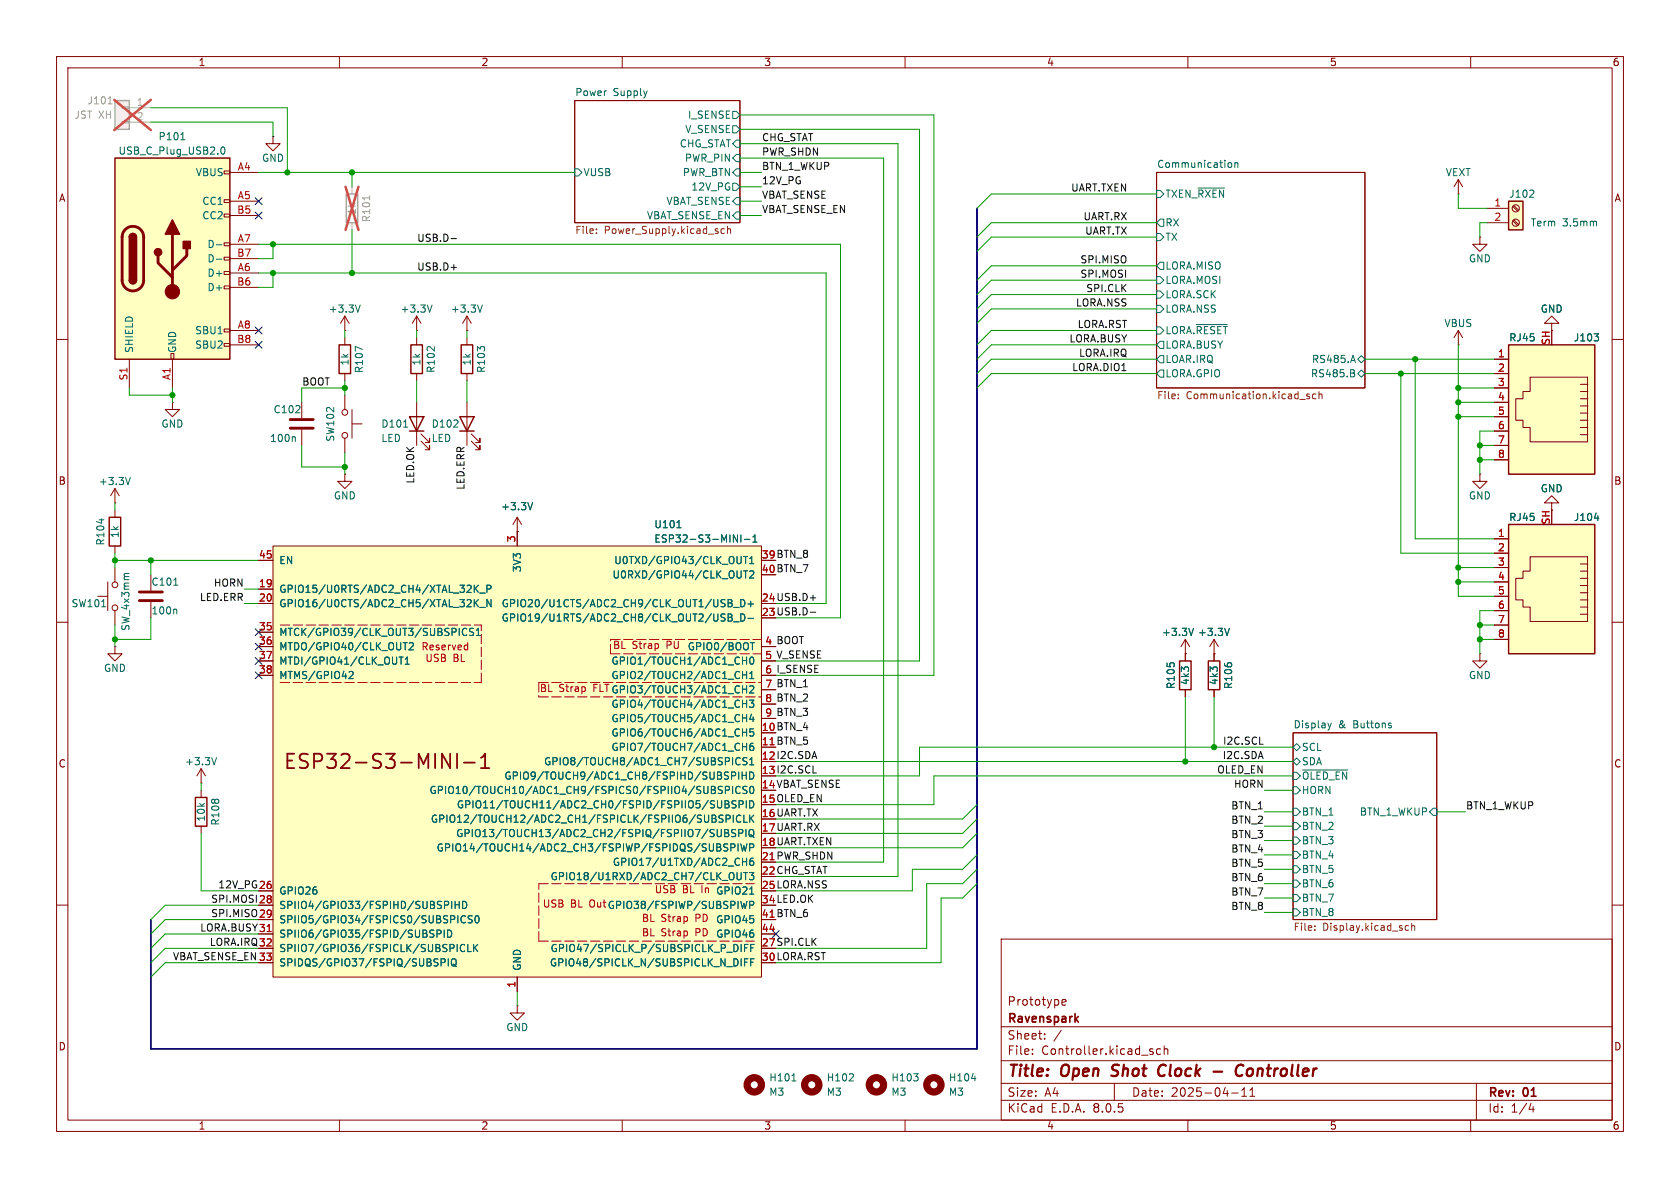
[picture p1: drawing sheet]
<svg xmlns="http://www.w3.org/2000/svg" width="297mm" height="210mm" viewBox="0 0 297 210" stroke-linecap="round" stroke-linejoin="round" font-family="sans-serif">
<g fill="none" stroke="#840000" stroke-width=".18">
<path d="M10 10h277v190h-277zM12 12h273v186h-273zM60 10v2M101.6 17.8h29.2v21.6h-29.2zM110 10v2M160 10v2M210 10v2M260 10v2M204.5 30.5h36.8v38.1h-36.8zM10 60h2M73.7 58.4h.1M73.7 55.9v2.5"/>
<path d="M73.7 59.7v1.3M73.7 55.9l-.8 1.3M73.7 55.9l.7 1.3M285 60h2M30.5 71.1v1.3h-1.3l1.3 1.3 1.2-1.3h-1.2M30.5 71.1h.1M73.7 66v1.3M73.7 71.1v7.6M74.4 78l1.5 1.5v-.8v.8h-.7M74.4 76.7l1.5 1.5v-.7v.7h-.7M261.6 83.8v1.3h1.3l-1.3 1.3-1.3-1.3h1.3M261.6 83.8h.1"/>
<path d="M10 110h2M261.6 115.6v1.2h1.3l-1.3 1.3-1.3-1.3h1.3M261.6 115.6h.1M285 110h2M228.6 129.5h25.4v33.1h-25.4zM10 160h2M285 160h2M177 166h108v32h-108zM187.7 177.2l.8-.1-.1-.3-.4-.1-.3 .2 .1 .7h.6M60 198v2M110 198v2M160 198v2"/>
<path d="M177 194.5h108M177 191.5h108M177 187.5h108M177 181.5h108M182.5 186.3v.1M182.5 185.5v.1M184.7 183.6v.1M184.7 182.8v.1M187.6 182.1l-1.3 2M197 191.5v3M203.5 185.9l.3 .1 .1 .2-.2 .2h-.3M203.5 185.4l.3 .1"/>
<path d="M205.2 185.5l-.5-.1-.2 .3v.4l.1 .2h.6M205.8 185.5l.2-.1 .4 .1 .1 .9M205.8 184.9v1.5M210 198v2M217.7 193.2h1.2M219.5 193.8h.9M219.5 192.7l.5-.4v1.5M221 193.8h.8M221 192.7l.4-.4v1.5M260 198v2M261 191.5v6.5M270.7 195l-.4 1.1h.9"/>
<path d="M271 195.6v1"/>
</g>
<path d="M196.5 190.1l.2 .1M196.8 188.4l-.2 .4 .1 .2M204.8 189.7a.63 .63 0 0 0 1 .4M205.7 188.2a.88 .88 0 0 0-.9 .9M214.5 189.4h1.6M219.8 188.4a.88 .88 0 0 0-1 0 .88 .88 0 0 0-.3 1 .69 .69 0 0 0 .3 .7 .69 .69 0 0 0 .8-.1M221.2 188.9a.62 .62 0 0 0-.7 .4v.7a.52 .52 0 0 0 .7 .1" fill="none" stroke="#840000" stroke-width=".4"/>
<path d="M190.6 179.7l-.5 .6M190.2 180.1l.4 .6" fill="none" stroke="#840000" stroke-width=".3"/>
<g fill="none" stroke="#006464" stroke-width=".18">
<path d="M129.5 19.7h.7l.6 .6-.6 .7h-.7zM101.6 29.8h.6l.7 .7-.7 .6h-.6zM129.5 22.2h.7l.6 .7-.6 .6h-.7zM129.5 32.4h.7l.6 .6-.6 .7h-.7zM130.2 29.8h.6v1.3h-.6l-.7-.6zM130.2 27.3h.6v1.3h-.6l-.7-.7zM130.2 24.8h.6v1.2h-.6l-.7-.6zM130.2 34.9h.6v1.3h-.6l-.7-.6zM130.2 37.5h.6v1.2h-.6l-.7-.6zM204.5 33.7h.6l.6 .6-.6 .6h-.6zM205.1 38.7h.6v1.3h-.6l-.6-.6zM211.8 33.2h4.7"/>
<path d="M217.2 28.8h.3l.3 .2-.1 .5-.2 .1-.3-.1M218.3 28.9l.2-.1h.3v.8M218.3 28.8v.8M76.4 53.9l-.4 1.3M204.5 41.3h.6l.6 .6-.6 .6h-.6zM204.5 54h.6l.6 .6-.6 .6h-.6zM204.5 48.9h.6l.6 .6-.6 .7h-.6zM204.5 57.8h.6l.6 .6-.6 .7h-.6zM204.5 51.4h.6l.6 .7-.6 .6h-.6zM205.1 46.4h.6v1.2h-.6l-.6-.6zM211.5 57.4h5.5M71.4 75.5h.7"/>
<path d="M205.1 62.9h.6v1.2h-.6l-.6-.6zM205.1 65.4h.6v1.3h-.6l-.6-.7zM205.1 60.3h.6v1.3h-.6l-.6-.6zM239.2 62.8l.4 1.3M239.2 65.3l.2 .3-.2 .4 .3 .2-.1 .3-.1 .1M240 66l.7-.6 .6 .6-.6 .7zM240.7 62.9l.6 .6-.6 .6-.7-.6zM228.6 134.6l.6-.6 .7 .6-.7 .7zM228.6 136.5h.6l.7 .7-.7 .6h-.6zM228.6 139.1h.6l.7 .6-.7 .6h-.6zM229.2 131.4l.7 .7-.7 .6-.6-.6zM230.3 136.1h8"/>
<path d="M234.7 127.8l.4 .9M235.1 128.7l-.2 .3M235.4 127.8l-.3 .9M245.8 128.2l.2 .2-.2 .3M245.8 127.8l.1 .1M228.6 158.1h.6l.7 .7-.7 .6h-.6zM228.6 148h.6l.7 .6-.7 .6h-.6zM228.6 145.4h.6l.7 .7-.7 .6h-.6zM228.6 142.9h.6l.7 .6-.7 .6h-.6zM228.6 153h.6l.7 .7-.7 .6h-.6zM228.6 155.6h.6l.7 .6-.7 .6h-.6zM228.6 150.5h.6l.7 .6-.7 .7h-.6z"/>
<path d="M253.4 142.9h.6v1.2h-.6l-.7-.6zM228.6 160.7h.6l.7 .6-.7 .6h-.6zM140 191.1h.7M150.1 191.1h.8M150.8 189.9v.5M161.5 189.8h.8l-.4 .5M162.2 190.4v.6"/>
</g>
<g fill="none" stroke="#725600" stroke-width=".18">
<path d="M105.4 41.2v.1M105.4 40.5v.1M128.1 40.5l-.4-.1-.2 .3 .1 .5h.5M128.6 40.6l.2-.2 .3 .1 .1 .8M128.6 40v1.3M208.3 70.4v.1M208.3 69.7v.1M231.5 69.7l-.3-.1-.2 .2 .1 .2 .4 .1v.3h-.5M232.6 69.7l-.3-.1-.3 .3 .1 .5h.5M233.2 69.8l.2-.2 .3 .1v.8M233.2 69.2v1.3M232.4 164.3v.2"/>
<path d="M232.4 163.7v.1M248.5 164.3l.2 .2 .3-.1M249 163.7l-.3-.1-.2 .1M249.6 163.7l.1-.1 .3 .1 .1 .8M249.6 163.2v1.3"/>
</g>
<g fill="none" stroke="#840000" stroke-width="1.3">
<circle cx="133.3" cy="191.8" r="1.27"/>
<circle cx="143.5" cy="191.8" r="1.27"/>
<circle cx="154.9" cy="191.8" r="1.27"/>
</g>
<path d="M72.4 73.7h2.5l-1.2 2.5zM72.4 76.2h2.5M72.6 61h2.1v5h-2.1z" fill="none" stroke="#840000" stroke-width=".25"/>
<path d="M48.3 96.5h86.3v76.2h-86.3z" fill="#ffffc2"/>
<g fill="none" stroke="#840000" stroke-width=".18">
<path d="M257.8 34.3h.1M257.8 31.8l-.8 1.2M257.8 31.8v2.5M257.8 31.8l.8 1.2M61 58.4h.1M61 55.9l-.8 1.3M61 55.9v2.5M61 55.9l.7 1.3M82.5 58.4h.1M82.5 55.9v2.5M82.5 59.7v1.3M82.5 55.9l-.7 1.3"/>
<path d="M82.5 55.9l.8 1.3M261.6 41.9v1.3h1.3l-1.3 1.3-1.3-1.3h1.3M261.6 41.9h.1M82.5 66v1.3M45.7 99.1h2.6M48.3 96.5h86.3v76.2h-86.3zM61 83.8v1.3h-1.3l1.3 1.3 1.2-1.3h-1.2M61 83.8h.1M91.4 94v2.5M26.7 101.6v2.8M26.7 106.4v2.8M45.7 104.1h2.6"/>
<path d="M45.7 106.7h2.6M45.7 111.8h2.6M45.7 114.3h2.6M45.7 116.8h2.6M45.7 119.4h2.6M134.6 116.8h2.6M134.6 119.4h2.6M209.5 115.6h.1M209.5 113v3.8M209.5 113l-.7 1.3M209.5 113l.8 1.3M134.6 121.9h2.6"/>
<path d="M134.6 124.5h2.6M134.6 127h2.6M209.5 121.9v1.3M45.7 157.5h2.6M45.7 160h2.6M45.7 162.6h2.6M45.7 165.1h2.6M45.7 167.6h2.6M45.7 170.2h2.6M91.4 172.7v2.6M134.6 165.1h2.6"/>
</g>
<path d="M78.1 133.2l1.5 2.6v-2.6M80.8 133.2v2.6M82 134.8h1.9M85 135.8h1.5M85 134l.8-.8v2.6" fill="none" stroke="#840000" stroke-width=".32"/>
<g fill="none" stroke="#006464" stroke-width=".18">
<path d="M63.7 53.9l-.4 1.3M85.3 53.9l-.5 1.3M119.7 93.3h.7M129.7 94.6l.7 1.2v-1.2M131 94.6v1.2M131.4 98.4h.8M131.6 95.3h1M131.8 98.4v1.2M132.5 98.7l.4-.3v1.2M132.5 99.6h.8M133.1 95.8h.7M133.1 94.9l.4-.3v1.2"/>
<path d="M30.7 103.4h.7M31.1 107.7l.2 .2v.6M61.9 118.7l.4 .1 .1 .3-.7 .9h.7M70.5 116.1h.8M70.9 116.1v1.3M71.3 113.6h.7M71.6 113.6v1.3M71.6 117.4h.8M71.6 116.5l.4-.4v1.3M72.4 113.7l.4-.1 .3 .4-.8 .9h.8M82.5 111.2a.6 .6 0 0 0-.8 .4 .6 .6 0 0 0 .6 .7l.2-.1M83.7 111.1h-.5l-.1 .1v.4l.5 .2 .1 .3-.2 .2h-.5"/>
<path d="M83.8 103.4v1.3M83.8 106v1.3M84 104l.6 .7M84 106.5l.6 .8M84.2 112.3h.7M84.2 111.4l.4-.3v1.2M84.6 103.4l-.8 .8M84.6 106l-.8 .7M84.8 104.8h1M84.8 107.4h1M86.1 104.1h.6l.1-.2v-.3l-.7-.2v1.3M86.8 106v1.3l-.7-1.3v1.3"/>
<path d="M128 108.5l.2 .1M128.1 109.3v.4M128.7 106h.4l.3 .2-.3 .4 .3 .1 .1 .3-.3 .3h-.5zM128.7 108.5h.4l.3 .3-.3 .3 .3 .2 .1 .3-.3 .2h-.5zM128.7 109.1h.4M128.7 106.6h.4M129.7 107.4h1M129.7 109.9h1M131 108.5a.64 .64 0 0 1 .7 .7 .64 .64 0 0 1-.7 .6zM131 106a.64 .64 0 0 1 .7 .6 .64 .64 0 0 1-.7 .7zM131.3 118.7v1.3M131.3 116.8h.7"/>
<path d="M131.3 119.3h.7M131.4 100.9h.8M131.8 100.9v1.3M132 116.1v1.3M132 118.7v1.3M132.2 109.3h1M132.2 106.8h1M132.5 101l.5-.1 .3 .4-.8 .9h.8M132.5 119.1l.4-.4v1.3M132.5 120h.8M132.7 116.3l.1-.2a.68 .68 0 0 1 .5 .7 .68 .68 0 0 1-.5 .6l-.1-.1-.2-.4zM132.7 113.6h.7"/>
<path d="M132.7 106.3v1M133 113.6v1.3M211 111.1l-.4 1.2M127.7 139.1l-.5-.1-.2 .1v.4l.6 .2 .1 .3-.2 .3-.5-.1M128.2 139.7l.6-.1 .2-.2-.1-.3-.7-.1v1.3M129.3 137.1h.6l.2-.2-.1-.3-.7-.1v1.2M129.5 139v1.3M130.6 136.5v1.2M130.8 134.1a.6 .6 0 0 0-.8 .4 .6 .6 0 0 0 .6 .7l.2-.1M130.8 139.1a.6 .6 0 0 0-.8 .5 .6 .6 0 0 0 .6 .7l.2-.1M131.2 136.5v1.2M131.2 137.1h.7"/>
<path d="M131.3 129.5h.7M131.3 132h.7M131.3 121.8h.7M131.3 124.4h.7M131.3 126.9h.7M131.9 136.5v1.2M132 121.2v1.3M132 123.8v1.2M132 126.3v1.3M132 128.8v1.3M132 131.4v1.3M132.1 134l-.5-.1-.3 .3 .1 .3 .6 .2v.4l-.2 .1-.5-.1"/>
<path d="M132.1 139.1l-.5-.1-.2 .1v.4l.5 .2 .2 .3-.3 .3-.5-.1M132.5 123.8h.8l-.5 .5 .4 .1v.5l-.2 .1-.5-.1M132.5 121.4l.5-.2 .3 .4-.8 .9h.8M132.5 136.5a.64 .64 0 0 1 .8 .6 .64 .64 0 0 1-.8 .6zM132.5 135.2h.8M132.5 134.3l.4-.4v1.3M132.7 139.1l.1-.1a.68 .68 0 0 1 .5 .6 .68 .68 0 0 1-.5 .7 .84 .84 0 0 1-.1-1.2zM132.8 126.2l-.3 1h.8M133.1 131.4l-.3 .1a.86 .86 0 0 0 0 1.2l.4-.2 .1-.4-.3-.2h-.3l-.2 .2M133.1 126.7v.9M133.2 128.8h-.6l-.1 .7 .2-.2 .4 .1 .2 .2-.1 .4-.2 .1-.5-.1M78.6 159.3h.5l.2 .3-.1 .3-.6 .1"/>
<path d="M79.9 159.3v1.3M80.5 159.3v1.3M80.5 159.9h.7M81.2 159.3v1.3M81.8 159.3a.64 .64 0 0 1 .7 .7 .64 .64 0 0 1-.7 .6zM127.1 144.5l.7 .5-.2 .4-.5-.1M127.5 146.6v1.1l-.2 .2M127.6 141.5v1.1l-.1 .2h-.4M127.8 144.2l-.5-.1-.2 .2M128.1 146.6h.4l.3 .3-.3 .3 .3 .2v.3l-.2 .2h-.5zM128.1 147.2h.4M128.2 141.5h.4l.2 .3-.2 .4 .2 .1 .1 .3-.2 .2h-.5z"/>
<path d="M128.2 142.2h.4M128.4 144.8l.6-.1 .1-.2-.1-.3-.6-.1v1.3M128.7 149.2h-.5l-.2 .1v.4l.5 .2 .2 .3-.3 .2h-.5M129.2 149.8h.6l.1-.2v-.3l-.7-.1v1.2M129.6 144.1v1.3M130.1 146.7l-.5-.1-.3 .3 .2 .3 .5 .2v.4l-.2 .1-.5-.1M130.1 141.6l-.5-.1-.1 .2v.3l.5 .3 .1 .3-.2 .2h-.5M130.3 154.2v1.1l.2 .2h.4l.1-.2v-1.1M130.5 149.2v1.2M130.6 147.3l.6-.1 .1-.1v-.3l-.7-.2v1.3M130.7 142.2h.6l.1-.2-.1-.3-.6-.2v1.3M131 144.2a.6 .6 0 0 0-.9 .4 .6 .6 0 0 0 .6 .8l.3-.2"/>
<path d="M131 149.2l.3 1.2 .2-.9 .3 .9 .3-1.2M131.3 151.7v1.3M131.3 152.3h.7M131.4 154.2h.8M131.5 144.1v1.3h.6M131.8 154.2v1.3M131.9 146.6v1.3M131.9 141.5v1.3M132 151.7v1.3M132.1 159.3l-.3 1.3-.3-.9-.2 .9M132.5 146.8l.2-.2a.43 .43 0 0 1 .6 .5v.4a.42 .42 0 0 1-.5 .4 .42 .42 0 0 1-.4-.4zM132.5 154.2h.8l-.5 .5 .4 .2v.5l-.2 .1-.5-.1"/>
<path d="M132.5 141.5a.64 .64 0 0 1 .8 .7 .64 .64 0 0 1-.8 .6zM132.5 149.8h.6l.2-.2-.1-.3-.7-.1v1.2M132.5 160l.6-.1 .2-.1-.1-.3-.7-.2v1.3M132.5 144.1v1.3M132.5 158.1h.8M132.7 147.6l.6 .4M132.7 144.6l.6 .8M133.1 151.7l-.3 .1a.86 .86 0 0 0 0 1.2l.4-.1 .1-.5-.3-.2-.3 .1-.2 .1M133.3 144.1l-.8 .7M76.2 165l.4 .1 .1 .3-.2 .3h-.3M76.2 164.4l.5 .1M77.3 165.1l.6-.1 .1-.2-.1-.3-.6-.1v1.3"/>
<path d="M78 170.2l.6-.1 .1-.2-.1-.3-.6-.1v1.3M78.5 164.4v1.3M79.1 164.4a.64 .64 0 0 1 .8 .6 .64 .64 0 0 1-.8 .7zM79.3 169.5v1.3M79.9 169.7l.2-.2a.43 .43 0 0 1 .5 .4v.4a.42 .42 0 0 1-.4 .5 .42 .42 0 0 1-.4-.5zM80 170.5l.5 .2M80.5 170.7l.2 .2M80.8 166.9v1.3M80.9 161.9v1.2M82.2 167.1a.6 .6 0 0 0-.9 .4 .6 .6 0 0 0 .6 .7l.3-.1M82.3 162a.6 .6 0 0 0-.9 .4 .6 .6 0 0 0 .6 .7l.3-.1M82.7 166.9v1.3h.6"/>
<path d="M83.5 161.9h-.5l-.2 .1v.4l.6 .2 .1 .3-.3 .2h-.4M83.7 166.9v1.3M83.9 167.5l.6 .7M84.1 162l.2-.1a.68 .68 0 0 1 .4 .6 .68 .68 0 0 1-.4 .6l-.2-.1-.1-.3zM84.5 166.9l-.8 .8M131 166.9v1.3M131 169.5v1.3M131.6 167.6h.5M131.6 170.1h.5M132.2 166.9h-.6v1.3M132.2 169.5h-.6v1.3M132.7 167.6h.4"/>
<path d="M132.7 170.1h.4M133.3 166.9h-.6v1.3M133.3 169.5h-.6v1.3"/>
</g>
<path d="M47.2 164.7h.8" fill="none" stroke="#a90000" stroke-width=".18"/>
<path d="M81.5 61h2.1v5h-2.1zM208.5 116.8h2.1v5.1h-2.1z" fill="none" stroke="#840000" stroke-width=".25"/>
<path d="M24.6 106.2h4.1M24.6 104.6h4.1" fill="none" stroke="#840000" stroke-width=".51"/>
<path d="M266.7 92.7h15.2v22.9h-15.2z" fill="#ffffc2"/>
<g fill="none" stroke="#840000" stroke-width=".18">
<path d="M82.5 71.1v7.6M83.3 78l1.5 1.5v-.8v.8h-.7M83.3 76.7l1.5 1.5v-.7v.7h-.7M91.4 94h.1M91.4 91.4l-.7 1.3M91.4 91.4v2.6M91.4 91.4l.8 1.3M264.2 95.3h2.5M264.2 97.8h2.5M270.5 98.4h10.2v11.5h-10.2v-2.6h-1.3v-1.3h-1.2v-3.8h1.2v-1.2h1.3zM279.4 99.7h1.3M264.2 100.3h2.5"/>
<path d="M264.2 102.9h2.5M264.2 105.4h2.5M264.2 108h2.5M264.2 110.5h2.5M264.2 113h2.5M279.4 101h1.3M279.4 102.2h1.3M279.4 103.5h1.3M279.4 104.8h1.3M279.4 106h1.3M279.4 107.3h1.3M279.4 108.6h1.3"/>
</g>
<path d="M81.3 73.7h2.5l-1.3 2.5zM81.3 76.2h2.5M266.7 92.7h15.2v22.9h-15.2z" fill="none" stroke="#840000" stroke-width=".25"/>
<path d="M94.2 88.8l-.5 1.3M281.9 91.6h.8" fill="none" stroke="#006464" stroke-width=".18"/>
<path d="M20.3 17.8h2.6v5.1h-2.6z" fill="#f0f0f0"/>
<path d="M21.6 18.9h1.3v.3h-1.3zM22.9 19.1h3.8M21.6 21.5h1.3v.2h-1.3zM22.9 21.6h3.8" fill="none" stroke="#a1a1a1" stroke-width=".18"/>
<path d="M20.3 17.8h2.6v5.1h-2.6z" fill="none" stroke="#a1a1a1" stroke-width=".25"/>
<path d="M19.1 18.4h.7" fill="none" stroke="#989898" stroke-width=".18"/>
<path d="M20.2 17.7l6.5 5.3M26.7 17.7l-6.5 5.3" fill="none" stroke="#e65255" stroke-width=".46"/>
<path d="M20.3 27.9h20.3v35.6h-20.3z" fill="#ffffc2"/>
<g fill="none" stroke="#840000" stroke-width=".18">
<path d="M39.6 37.8h1v.6h-1zM39.6 35.3h1v.5h-1zM39.6 30.2h1v.5h-1zM40.6 30.5h5.1M40.6 35.6h5.1M40.6 38.1h5.1M39.6 58.2h1v.5h-1zM39.6 50.5h1v.6h-1zM39.6 48h1v.5h-1zM39.6 45.5h1v.5h-1zM39.6 42.9h1v.5h-1zM40.6 48.3h5.1"/>
<path d="M40.6 43.2h5.1M40.6 58.4h5.1M40.6 50.8h5.1M40.6 45.7h5.1M22.9 63.5v5.1M30.2 62.5h.5v1h-.5zM30.5 63.5v5.1M39.6 60.7h1v.5h-1zM40.6 61h5.1"/>
</g>
<path d="M20.3 27.9h20.3v35.6h-20.3zM22.9 49.5a.64 .64 0 0 0 .6 .7 .64 .64 0 0 0 .6-.7M22.9 41.9a.64 .64 0 0 1 .6-.6 .64 .64 0 0 1 .6 .6" fill="none" stroke="#840000" stroke-width=".25"/>
<path d="M22.1 40.6a1.9 1.9 0 0 1 2.1-.4 1.9 1.9 0 0 1 1.2 1.7v7.6a1.91 1.91 0 0 1-1.9 1.9 1.91 1.91 0 0 1-1.9-1.9v-7.7l.2-.7zM27.9 45.2v1.3l2.6 2.5M30.5 41.4v10.2M33 43.9v1.3l-2.5 2.6" fill="none" stroke="#840000" stroke-width=".51"/>
<g fill="#840000" stroke="#840000" stroke-width=".25">
<path d="M22.9 49.5h1.2a.64 .64 0 0 1-.6 .7 .64 .64 0 0 1-.6-.7z"/>
<path d="M22.9 41.9h1.2v7.6h-1.2z"/>
<path d="M23 41.5a.64 .64 0 0 1 .7-.2 .64 .64 0 0 1 .4 .6h-1.2z"/>
<path d="M30.5 38.9l1.2 2.5h-2.5z"/>
<path d="M32.4 42.7h1.3v1.2h-1.3z"/>
<circle cx="27.9" cy="44.6" r=".63"/>
</g>
<circle cx="30.5" cy="51.6" r="1.27" fill="#840000" stroke="#840000" stroke-width=".18"/>
<path d="M32 24.7h.7M39.2 26.1l.1-.1a.68 .68 0 0 1 .5 .6 .68 .68 0 0 1-.5 .6l-.1-.1-.2-.3zM38.3 43.3h.9M38.3 45.8h.9" fill="none" stroke="#006464" stroke-width=".18"/>
<path d="M266.7 35.6h2.5v5h-2.5z" fill="#ffffc2"/>
<path d="M266.7 35.6h2.5v5h-2.5zM59.9 61h2.1v5h-2.1zM19.3 91.4h2v5.1h-2z" fill="none" stroke="#840000" stroke-width=".25"/>
<g fill="none" stroke="#840000" stroke-width=".18">
<path d="M48.3 24.1v1.3h-1.3l1.3 1.3 1.2-1.3h-1.2M48.3 24.1h.1M262.9 36.8h3.8M262.9 39.4h3.8M267.4 39l.9 .9M267.4 36.5l.9 .8M267.6 38.9l.9 .8M267.6 36.3l.9 .9M61 59.7v1.3M274.3 57.2h1.3l-1.3-1.3-1.3 1.3h1.3v1.2M53.3 71.1v2.8M53.3 75.9v2.8"/>
<path d="M61 66v1.3M20.3 88.9h.1M20.3 86.4v2.5M20.3 90.2v1.2M20.3 96.5v1.3M20.3 86.4l-.7 1.2M20.3 86.4l.8 1.2M274.3 88.9h1.3l-1.3-1.3-1.3 1.3h1.3v1.3M17.3 105.4h1.7M19 102.9v5.1M20.3 114.3v1.3h-1.3l1.3 1.2 1.3-1.2h-1.3M20.3 114.3h.1"/>
<path d="M20.3 100.3v2.6M20.3 108v2.5M91.4 177.8v1.3h1.3l-1.3 1.2-1.2-1.2h1.2M91.4 177.8h.1"/>
<circle cx="268" cy="39.4" r=".63"/>
<circle cx="268" cy="36.8" r=".63"/>
<circle cx="20.3" cy="107.4" r=".51"/>
<circle cx="20.3" cy="103.4" r=".51"/>
</g>
<path d="M271 33.7l.2 .1-.1 .3-.7 .8h.8M282.1 39.1l.1 .2v.6M52 77.2l.2 .2v.6M64.1 61.8l-1.3-.6v.9M17.9 91.7v.8M23 84.4l-.4 1.3M18 107.3h.7M22.8 101.4h-.7l-.1 .2" fill="none" stroke="#006464" stroke-width=".18"/>
<path d="M51.3 75.7h4.1M51.3 74.2h4.1" fill="none" stroke="#840000" stroke-width=".51"/>
<path d="M61.2 34.3h2v5.1h-2z" fill="none" stroke="#a1a1a1" stroke-width=".25"/>
<path d="M62.2 33v1.3M62.2 39.4v1.2" fill="none" stroke="#a1a1a1" stroke-width=".18"/>
<path d="M65.3 34.6v.7" fill="none" stroke="#989898" stroke-width=".18"/>
<path d="M61.1 33l2.3 7.6M63.4 33l-2.3 7.6" fill="none" stroke="#e65255" stroke-width=".46"/>
<path d="M266.7 61h15.2v22.8h-15.2z" fill="#ffffc2"/>
<g fill="none" stroke="#840000" stroke-width=".18">
<path d="M257.8 58.4l-.8 1.3M257.8 58.4v2.6M257.8 58.4l.8 1.3M61 69.9v2.5M61 77.5v2.5M62.2 74.9h1.8M62.2 72.4v5.1M257.8 61h.1M264.2 63.5h2.5M264.2 66h2.5M264.2 68.6h2.5M264.2 71.1h2.5"/>
<path d="M264.2 73.7h2.5M264.2 76.2h2.5M264.2 78.7h2.5M270.5 66.7h10.2v11.4h-10.2v-2.5h-1.3v-1.3h-1.2v-3.8h1.2v-1.3h1.3zM279.4 67.9h1.3M279.4 69.2h1.3M279.4 70.5h1.3M279.4 71.8h1.3M279.4 73h1.3M279.4 74.3h1.3M279.4 75.6h1.3M279.4 76.8h1.3"/>
<path d="M45.7 99.1h2.6M91.4 94h.1M91.4 94v2.5M264.2 81.3h2.5M264.2 95.3h2.5M264.2 97.8h2.5M45.7 104.1h2.6M45.7 106.7h2.6M45.7 111.8h2.6M45.7 114.3h2.6M45.7 116.8h2.6M45.7 119.4h2.6"/>
<path d="M134.6 116.8h2.6M134.6 119.4h2.6M209.5 115.6h.1M209.5 115.6v1.2M214.6 115.6h.1M214.6 113v3.8M214.6 113l-.7 1.3M214.6 113l.8 1.3M264.2 100.3h2.5M264.2 102.9h2.5M264.2 105.4h2.5M264.2 108h2.5"/>
<path d="M264.2 110.5h2.5M264.2 113h2.5M35.6 138.4h.1M35.6 135.9v2.5M35.6 139.7v1.3M35.6 135.9l.7 1.3M35.6 135.9l-.8 1.3M134.6 121.9h2.6M134.6 124.5h2.6M134.6 127h2.6M209.5 121.9v1.3M214.6 121.9v1.3"/>
<path d="M35.6 146.1v1.2M45.7 157.5h2.6M45.7 160h2.6M45.7 162.6h2.6M45.7 165.1h2.6M45.7 167.6h2.6M45.7 170.2h2.6M91.4 172.7v2.6M134.6 165.1h2.6"/>
<circle cx="61" cy="77" r=".51"/>
<circle cx="61" cy="72.9" r=".51"/>
</g>
<path d="M266.7 61h15.2v22.8h-15.2zM213.6 116.8h2v5.1h-2zM34.5 141h2.1v5.1h-2.1z" fill="none" stroke="#840000" stroke-width=".25"/>
<g fill="none" stroke="#006464" stroke-width=".18">
<path d="M281.8 59h.8l-.4 .5M282.5 59.5l.1 .2-.1 .5M94.2 88.8l-.5 1.3M119.7 93.3h.7M129.7 94.6l.7 1.2v-1.2M131 94.6v1.2M131.4 98.4h.8M131.6 95.3h1M131.8 98.4v1.2M132.5 98.7l.4-.3v1.2M132.5 99.6h.8M133.1 95.8h.7"/>
<path d="M133.1 94.9l.4-.3v1.2M281.9 91.6h.8M61.9 118.7l.4 .1 .1 .3-.7 .9h.7M70.5 116.1h.8M70.9 116.1v1.3M71.3 113.6h.7M71.6 113.6v1.3M71.6 117.4h.8M71.6 116.5l.4-.4v1.3M72.4 113.7l.4-.1 .3 .4-.8 .9h.8M82.5 111.2a.6 .6 0 0 0-.8 .4 .6 .6 0 0 0 .6 .7l.2-.1M83.7 111.1h-.5l-.1 .1v.4l.5 .2 .1 .3-.2 .2h-.5"/>
<path d="M83.8 103.4v1.3M83.8 106v1.3M84 104l.6 .7M84 106.5l.6 .8M84.2 112.3h.7M84.2 111.4l.4-.3v1.2M84.6 103.4l-.8 .8M84.6 106l-.8 .7M84.8 104.8h1M84.8 107.4h1M86.1 104.1h.6l.1-.2v-.3l-.7-.2v1.3M86.8 106v1.3l-.7-1.3v1.3"/>
<path d="M128 108.5l.2 .1M128.1 109.3v.4M128.7 106h.4l.3 .2-.3 .4 .3 .1 .1 .3-.3 .3h-.5zM128.7 108.5h.4l.3 .3-.3 .3 .3 .2 .1 .3-.3 .2h-.5zM128.7 109.1h.4M128.7 106.6h.4M129.7 107.4h1M129.7 109.9h1M131 108.5a.64 .64 0 0 1 .7 .7 .64 .64 0 0 1-.7 .6zM131 106a.64 .64 0 0 1 .7 .6 .64 .64 0 0 1-.7 .7zM131.3 118.7v1.3M131.3 116.8h.7"/>
<path d="M131.3 119.3h.7M131.4 100.9h.8M131.8 100.9v1.3M132 116.1v1.3M132 118.7v1.3M132.2 109.3h1M132.2 106.8h1M132.5 101l.5-.1 .3 .4-.8 .9h.8M132.5 119.1l.4-.4v1.3M132.5 120h.8M132.7 116.3l.1-.2a.68 .68 0 0 1 .5 .7 .68 .68 0 0 1-.5 .6l-.1-.1-.2-.4zM132.7 113.6h.7"/>
<path d="M132.7 106.3v1M133 113.6v1.3M211 111.1l-.4 1.2M217.4 111.1l-.5 1.2M38.3 133.9l-.4 1.3M127.7 139.1l-.5-.1-.2 .1v.4l.6 .2 .1 .3-.2 .3-.5-.1M128.2 139.7l.6-.1 .2-.2-.1-.3-.7-.1v1.3M129.3 137.1h.6l.2-.2-.1-.3-.7-.1v1.2M129.5 139v1.3M130.6 136.5v1.2M130.8 134.1a.6 .6 0 0 0-.8 .4 .6 .6 0 0 0 .6 .7l.2-.1M130.8 139.1a.6 .6 0 0 0-.8 .5 .6 .6 0 0 0 .6 .7l.2-.1"/>
<path d="M131.2 136.5v1.2M131.2 137.1h.7M131.3 129.5h.7M131.3 132h.7M131.3 121.8h.7M131.3 124.4h.7M131.3 126.9h.7M131.9 136.5v1.2M132 121.2v1.3M132 123.8v1.2M132 126.3v1.3M132 128.8v1.3"/>
<path d="M132 131.4v1.3M132.1 134l-.5-.1-.3 .3 .1 .3 .6 .2v.4l-.2 .1-.5-.1M132.1 139.1l-.5-.1-.2 .1v.4l.5 .2 .2 .3-.3 .3-.5-.1M132.5 123.8h.8l-.5 .5 .4 .1v.5l-.2 .1-.5-.1M132.5 121.4l.5-.2 .3 .4-.8 .9h.8M132.5 136.5a.64 .64 0 0 1 .8 .6 .64 .64 0 0 1-.8 .6zM132.5 135.2h.8M132.5 134.3l.4-.4v1.3M132.7 139.1l.1-.1a.68 .68 0 0 1 .5 .6 .68 .68 0 0 1-.5 .7 .84 .84 0 0 1-.1-1.2zM132.8 126.2l-.3 1h.8M133.1 131.4l-.3 .1a.86 .86 0 0 0 0 1.2l.4-.2 .1-.4-.3-.2h-.3l-.2 .2M133.1 126.7v.9"/>
<path d="M133.2 128.8h-.6l-.1 .7 .2-.2 .4 .1 .2 .2-.1 .4-.2 .1-.5-.1M78.6 159.3h.5l.2 .3-.1 .3-.6 .1M79.9 159.3v1.3M80.5 159.3v1.3M80.5 159.9h.7M81.2 159.3v1.3M81.8 159.3a.64 .64 0 0 1 .7 .7 .64 .64 0 0 1-.7 .6zM127.1 144.5l.7 .5-.2 .4-.5-.1M127.5 146.6v1.1l-.2 .2M127.6 141.5v1.1l-.1 .2h-.4M127.8 144.2l-.5-.1-.2 .2M128.1 146.6h.4l.3 .3-.3 .3 .3 .2v.3l-.2 .2h-.5z"/>
<path d="M128.1 147.2h.4M128.2 141.5h.4l.2 .3-.2 .4 .2 .1 .1 .3-.2 .2h-.5zM128.2 142.2h.4M128.4 144.8l.6-.1 .1-.2-.1-.3-.6-.1v1.3M128.7 149.2h-.5l-.2 .1v.4l.5 .2 .2 .3-.3 .2h-.5M129.2 149.8h.6l.1-.2v-.3l-.7-.1v1.2M129.6 144.1v1.3M130.1 146.7l-.5-.1-.3 .3 .2 .3 .5 .2v.4l-.2 .1-.5-.1M130.1 141.6l-.5-.1-.1 .2v.3l.5 .3 .1 .3-.2 .2h-.5M130.3 154.2v1.1l.2 .2h.4l.1-.2v-1.1M130.5 149.2v1.2M130.6 147.3l.6-.1 .1-.1v-.3l-.7-.2v1.3"/>
<path d="M130.7 142.2h.6l.1-.2-.1-.3-.6-.2v1.3M131 144.2a.6 .6 0 0 0-.9 .4 .6 .6 0 0 0 .6 .8l.3-.2M131 149.2l.3 1.2 .2-.9 .3 .9 .3-1.2M131.3 151.7v1.3M131.3 152.3h.7M131.4 154.2h.8M131.5 144.1v1.3h.6M131.8 154.2v1.3M131.9 146.6v1.3M131.9 141.5v1.3M132 151.7v1.3M132.1 159.3l-.3 1.3-.3-.9-.2 .9"/>
<path d="M132.5 146.8l.2-.2a.43 .43 0 0 1 .6 .5v.4a.42 .42 0 0 1-.5 .4 .42 .42 0 0 1-.4-.4zM132.5 154.2h.8l-.5 .5 .4 .2v.5l-.2 .1-.5-.1M132.5 141.5a.64 .64 0 0 1 .8 .7 .64 .64 0 0 1-.8 .6zM132.5 149.8h.6l.2-.2-.1-.3-.7-.1v1.2M132.5 160l.6-.1 .2-.1-.1-.3-.7-.2v1.3M132.5 144.1v1.3M132.5 158.1h.8M132.7 147.6l.6 .4M132.7 144.6l.6 .8M133.1 151.7l-.3 .1a.86 .86 0 0 0 0 1.2l.4-.1 .1-.5-.3-.2-.3 .1-.2 .1M133.3 144.1l-.8 .7M76.2 165l.4 .1 .1 .3-.2 .3h-.3"/>
<path d="M76.2 164.4l.5 .1M77.3 165.1l.6-.1 .1-.2-.1-.3-.6-.1v1.3M78 170.2l.6-.1 .1-.2-.1-.3-.6-.1v1.3M78.5 164.4v1.3M79.1 164.4a.64 .64 0 0 1 .8 .6 .64 .64 0 0 1-.8 .7zM79.3 169.5v1.3M79.9 169.7l.2-.2a.43 .43 0 0 1 .5 .4v.4a.42 .42 0 0 1-.4 .5 .42 .42 0 0 1-.4-.5zM80 170.5l.5 .2M80.5 170.7l.2 .2M80.8 166.9v1.3M80.9 161.9v1.2M82.2 167.1a.6 .6 0 0 0-.9 .4 .6 .6 0 0 0 .6 .7l.3-.1"/>
<path d="M82.3 162a.6 .6 0 0 0-.9 .4 .6 .6 0 0 0 .6 .7l.3-.1M82.7 166.9v1.3h.6M83.5 161.9h-.5l-.2 .1v.4l.6 .2 .1 .3-.3 .2h-.4M83.7 166.9v1.3M83.9 167.5l.6 .7M84.1 162l.2-.1a.68 .68 0 0 1 .4 .6 .68 .68 0 0 1-.4 .6l-.2-.1-.1-.3zM84.5 166.9l-.8 .8M131 166.9v1.3M131 169.5v1.3M131.6 167.6h.5M131.6 170.1h.5M132.2 166.9h-.6v1.3"/>
<path d="M132.2 169.5h-.6v1.3M132.7 167.6h.4M132.7 170.1h.4M133.3 166.9h-.6v1.3M133.3 169.5h-.6v1.3M171.7 190.7h.8"/>
</g>
<circle cx="165.1" cy="191.8" r="1.27" fill="none" stroke="#840000" stroke-width="1.3"/>
<path d="M79.7 42.2h1M79.7 47.3h1M143.2 108.2h1M143.2 105.7h1" fill="none" stroke="#0f0f0f" stroke-width=".18"/>
<path d="M82.3 114l.4 .1M82.7 113.6v1.3M82.7 114.8l-.4 .1M105 121.6h.4M105.6 121h-.6v1.2M106.1 121v1.2h.6M106.9 121h.7M107.3 121v1.2" fill="none" stroke="#c20000" stroke-width=".18"/>
<path d="M49.5 110.5h35.6M107.9 115.6v-2.6M107.9 115.6h26.7M107.9 113h26.7M49.5 120.7h35.6M85.1 120.7v-10.2M95.2 123.2h39.4M95.2 120.7v2.5M95.2 120.7h39.4M95.2 156.2h38.1M95.2 166.4v-10.2M95.2 166.4h38.1" fill="none" stroke="#c20000" stroke-width=".18" stroke-dasharray="1.7 .6"/>
<path d="M172.7 36.8v148.6h-146v-22.8" fill="none" stroke="#000084" stroke-width=".3"/>
<g fill="none" stroke="#009600" stroke-width=".18">
<path d="M26.7 19.1h24.1v11.4M26.7 21.6h21.6v2.5M45.7 30.5h55.9M62.2 30.5v2.5M130.8 22.9h31.8v93.9h-25.4M130.8 25.4h27.9v129.5h-21.5M130.8 27.9h25.4v124.5h-19M130.8 20.3h34.3v99.1h-27.9M130.8 30.5h3.8M130.8 35.6h3.8M130.8 38.1h3.8M130.8 33h3.8"/>
<path d="M204.5 34.3h-29.2l-2.6 2.5M204.5 39.4h-29.2l-2.6 2.5M257.8 34.3v2.5h5.1M262.9 39.4h-1.3v2.5M45.7 43.2h102.9v66h-11.4M45.7 48.3h100.3v58.4h-8.8M48.3 43.2v2.5h-2.6M48.3 48.3v2.5h-2.6M61 58.4v1.3M62.2 40.6v7.7M73.7 58.4v1.3M82.5 58.4v1.3"/>
<path d="M204.5 47h-29.2l-2.6 2.5M204.5 41.9h-29.2l-2.6 2.6M204.5 49.5h-29.2l-2.6 2.6M204.5 58.4h-29.2l-2.6 2.6M204.5 54.6h-29.2l-2.6 2.6M204.5 52.1h-29.2l-2.6 2.5M22.9 68.6v1.3h7.6M30.5 68.6v2.5M53.3 78.7v3.9h7.7M61 67.3v2.6M61 68.6h-7.7v2.5M73.7 67.3v3.8"/>
<path d="M82.5 67.3v3.8M204.5 61h-29.2l-2.6 2.5M204.5 63.5h-29.2l-2.6 2.5M204.5 66h-29.2l-2.6 2.6M241.3 63.5h22.9M241.3 66h22.9M247.6 66v31.8h16.6M250.2 63.5v31.8h14M257.8 61v44.4h6.4M257.8 73.7h6.4M257.8 68.6h6.4M257.8 71.1h6.4"/>
<path d="M261.6 78.7h2.6M264.2 76.2h-2.6v7.6M20.3 88.9v1.3M20.3 97.8v2.5M20.3 99.1h25.4M26.7 99.1v2.5M61 80v3.8M261.6 81.3h2.6M20.3 110.5v3.8M26.7 109.2v3.8h-6.4M43.2 104.1h2.5M43.2 106.7h2.5"/>
<path d="M257.8 102.9h6.4M257.8 100.3h6.4M261.6 113h2.6M261.6 110.5h2.6M264.2 108h-2.6v7.6M35.6 138.4v1.3M137.2 134.6h91.4M209.5 123.2v11.4M214.6 123.2v8.9M223.5 139.7h5.1M228.6 132.1h-66v5.1h-25.4M228.6 137.2h-63.5v5h-27.9"/>
<path d="M35.6 147.3v10.2h10.1M172.7 151.1l-2.5 2.6h-8.9v3.8h-24.1M172.7 156.2l-2.5 2.6h-3.8v11.4h-29.2M172.7 153.7l-2.5 2.5h-6.4v11.4h-26.6M172.7 147.3l-2.5 2.6h-33M172.7 144.8l-2.5 2.5h-33M172.7 142.2l-2.5 2.6h-33M223.5 143.5h5.1M223.5 146.1h5.1M223.5 148.6h5.1M223.5 151.1h5.1M223.5 158.8h5.1"/>
<path d="M223.5 156.2h5.1M223.5 153.7h5.1M254 143.5h5.1M45.7 165.1h-16.5l-2.5 2.5M45.7 167.6h-16.5l-2.5 2.6M45.7 170.2h-16.5l-2.5 2.5M45.7 162.6h-16.5l-2.5 2.5M45.7 160h-16.5l-2.5 2.6M91.4 175.3v2.5M223.5 161.3h5.1"/>
</g>
<g fill="none" stroke="#000084" stroke-width=".18">
<path d="M45.1 37.5l1.2 1.2M45.1 35l1.2 1.2M46.3 37.5l-1.2 1.2M46.3 35l-1.2 1.2M45.1 57.8l1.2 1.2M46.3 57.8l-1.2 1.2M45.1 60.4l1.2 1.2M46.3 60.4l-1.2 1.2M45.1 116.2l1.2 1.2M45.1 118.8l1.2 1.2M45.1 113.7l1.2 1.2M45.1 111.2l1.2 1.2"/>
<path d="M46.3 116.2l-1.2 1.2M46.3 118.8l-1.2 1.2M46.3 113.7l-1.2 1.2M46.3 111.2l-1.2 1.2M136.6 164.5l1.2 1.2M137.8 164.5l-1.2 1.2"/>
</g>
<path d="M47.2 164.7h.8" fill="none" stroke="#a90000" stroke-width=".18"/>
<g fill="#009600" stroke="#009600" stroke-width=".18">
<circle cx="62.2" cy="30.5" r=".46"/>
<circle cx="48.3" cy="43.2" r=".46"/>
<circle cx="48.3" cy="48.3" r=".46"/>
<circle cx="50.8" cy="30.5" r=".46"/>
<circle cx="62.2" cy="48.3" r=".46"/>
<circle cx="20.3" cy="113" r=".46"/>
<circle cx="26.7" cy="99.1" r=".46"/>
<circle cx="61" cy="82.6" r=".46"/>
<circle cx="30.5" cy="69.9" r=".46"/>
<circle cx="20.3" cy="99.1" r=".46"/>
<circle cx="61" cy="68.6" r=".46"/>
<circle cx="257.8" cy="102.9" r=".46"/>
<circle cx="261.6" cy="78.7" r=".46"/>
<circle cx="257.8" cy="100.3" r=".46"/>
<circle cx="261.6" cy="81.3" r=".46"/>
<circle cx="261.6" cy="110.5" r=".46"/>
<circle cx="209.5" cy="134.6" r=".46"/>
<circle cx="214.6" cy="132.1" r=".46"/>
<circle cx="261.6" cy="113" r=".46"/>
<circle cx="257.8" cy="68.6" r=".46"/>
<circle cx="257.8" cy="71.1" r=".46"/>
<circle cx="257.8" cy="73.7" r=".46"/>
<circle cx="247.6" cy="66" r=".46"/>
<circle cx="250.2" cy="63.5" r=".46"/>
</g>
<text font-size="3.5" fill="#840000" x="50" y="136.4">ESP32-S3-MINI-1</text>
<g font-size="2.8" fill="#840000">
<text x="178" y="190.9">Title:</text>
<text x="187.7" y="190.9">Open</text>
<text x="197.4" y="190.9">Shot</text>
<text x="206.4" y="190.9">Clock</text>
<text x="221.7" y="190.9">Controller</text>
</g>
<g font-size="2.1" fill="#840000">
<text x="178" y="178">Prototype</text>
<text x="178" y="184">Sheet:</text>
<text x="178" y="181.2">Ravenspark</text>
<text x="178" y="186.7">File:</text>
<text x="184.1" y="186.7">Controller.kicad_sch</text>
<text x="178" y="196.9">KiCad</text>
<text x="178" y="194.1">Size:</text>
<text x="184.7" y="194.1">A4</text>
<text x="185.7" y="196.9">E.D.A.</text>
<text x="193.3" y="196.9">8.0.5</text>
<text x="200" y="194.1">Date:</text>
<text x="207" y="194.1">2025-04-11</text>
<text x="263" y="194.3">Rev:</text>
<text x="263" y="196.9">Id:</text>
<text x="267.1" y="196.9">1/4</text>
<text x="269.4" y="194.3">01</text>
</g>
<g font-size="1.8" fill="#840000">
<text x="35" y="11.9">1</text>
<text x="85" y="11.9">2</text>
<text x="135" y="11.9">3</text>
<text x="185" y="11.9">4</text>
<text x="235" y="11.9">5</text>
<text x="285" y="11.9">6</text>
<text x="10.3" y="35.9">A</text>
<text x="285.3" y="35.9">A</text>
<text x="274.1" y="61.1" transform="rotate(-90 274.1 61.1)">SH</text>
<text x="10.3" y="85.9">B</text>
<text x="285.3" y="85.9">B</text>
<text x="274.1" y="92.8" transform="rotate(-90 274.1 92.8)">SH</text>
<text x="134.6" y="98.8">39 BTN_8</text>
<text x="134.6" y="101.3">40 BTN_7</text>
<text x="134.6" y="106.4">24 USB.D+</text>
<text x="134.6" y="109">23 USB.D-</text>
<text x="135.2" y="114">4 BOOT</text>
<text x="134.6" y="129.3">10 BTN_4</text>
<text x="10.3" y="135.9">C</text>
<text x="134.6" y="134.4">12 I2C.SDA</text>
<text x="134.6" y="136.9">13 I2C.SCL</text>
<text x="285.3" y="135.9">C</text>
<text x="134.6" y="139.4">14 VBAT_SENSE</text>
<text x="134.6" y="142">15 OLED_EN</text>
<text x="134.6" y="144.5">16 UART.TX</text>
<text x="134.6" y="147.1">17 UART.RX</text>
<text x="134.6" y="149.6">18 UART.TXEN</text>
<text x="134.6" y="154.7">22 CHG_STAT</text>
<text x="134.6" y="157.2">25 LORA.NSS</text>
<text x="134.6" y="159.8">34 LED.OK</text>
<text x="134.6" y="167.4">27 SPI.CLK</text>
<text x="134.6" y="169.9">30 LORA.RST</text>
<text x="10.3" y="185.9">D</text>
<text x="285.3" y="185.9">D</text>
<text x="35" y="199.9">1</text>
<text x="85" y="199.9">2</text>
<text x="135" y="199.9">3</text>
<text x="185" y="199.9">4</text>
<text x="235" y="199.9">5</text>
<text x="285" y="199.9">6</text>
</g>
<g font-size="1.8" fill="#006464">
<text x="101.6" y="17.1">Power</text>
<text x="108.4" y="17.1">Supply</text>
<text x="121" y="23.7">V_SENSE</text>
<text x="121.5" y="21.2">I_SENSE</text>
<text x="20.9" y="27.5">USB_C_Plug_USB2.0</text>
<text x="27.9" y="25">P101</text>
<text x="46.2" y="28.8">GND</text>
<text x="120.1" y="26.3">CHG_STAT</text>
<text x="121" y="28.8">PWR_PIN</text>
<text x="204.5" y="29.8">Communication</text>
<text x="34.5" y="31.3">VBUS</text>
<text x="103.1" y="31.3">VUSB</text>
<text x="120.6" y="31.3">PWR_BTN</text>
<text x="122.1" y="33.9">12V_PG</text>
<text x="205.9" y="35.2">TXEN_~{RXEN}</text>
<text x="255.5" y="31.3">VEXT</text>
<text x="266.7" y="35.2">J102</text>
<text x="35.7" y="36.4">CC1</text>
<text x="35.7" y="39">CC2</text>
<text x="114.3" y="39">VBAT_SENSE_EN</text>
<text x="117.7" y="36.4">VBAT_SENSE</text>
<text x="205.9" y="40.2">RX</text>
<text x="270.5" y="40.2">Term</text>
<text x="276.2" y="40.2">3.5mm</text>
<text x="36.6" y="44">D-</text>
<text x="36.6" y="46.6">D-</text>
<text x="205.9" y="42.8">TX</text>
<text x="205.9" y="47.9">LORA.MISO</text>
<text x="259.6" y="46.6">GND</text>
<text x="36.6" y="49.1">D+</text>
<text x="36.6" y="51.7">D+</text>
<text x="205.9" y="50.4">LORA.MOSI</text>
<text x="205.9" y="52.9">LORA.SCK</text>
<text x="34.4" y="59.3">SBU1</text>
<text x="58" y="55.5">+3.3V</text>
<text x="70.7" y="55.5">+3.3V</text>
<text x="79.6" y="55.5">+3.3V</text>
<text x="205.9" y="55.5">LORA.NSS</text>
<text x="205.9" y="59.3">LORA.~{RESET}</text>
<text x="255.3" y="58">VBUS</text>
<text x="272.3" y="55.5">GND</text>
<text x="23.7" y="62.5" transform="rotate(-90 23.7 62.5)">SHIELD</text>
<text x="31.3" y="62.5" transform="rotate(-90 31.3 62.5)">GND</text>
<text x="34.4" y="61.8">SBU2</text>
<text x="61.8" y="64.7" transform="rotate(-90 61.8 64.7)">1k</text>
<text x="74.5" y="64.7" transform="rotate(-90 74.5 64.7)">1k</text>
<text x="83.4" y="64.7" transform="rotate(-90 83.4 64.7)">1k</text>
<text x="205.9" y="64.4">LOAR.IRQ</text>
<text x="205.9" y="61.8">LORA.BUSY</text>
<text x="231.8" y="64.4">RS485.A</text>
<text x="266.7" y="60.6">RJ45</text>
<text x="278.1" y="60.6">J103</text>
<text x="64.4" y="66.1" transform="rotate(-90 64.4 66.1)">R107</text>
<text x="77.1" y="66" transform="rotate(-90 77.1 66)">R102</text>
<text x="86" y="66" transform="rotate(-90 86 66)">R103</text>
<text x="205.9" y="66.9">LORA.GPIO</text>
<text x="231.7" y="66.9">RS485.B</text>
<text x="28.4" y="75.8">GND</text>
<text x="48.3" y="73.3">C102</text>
<text x="67.3" y="75.8">D101</text>
<text x="76.2" y="75.8">D102</text>
<text x="47.6" y="78.3">100n</text>
<text x="59.3" y="78.2" transform="rotate(-90 59.3 78.2)">SW102</text>
<text x="67.3" y="78.3">LED</text>
<text x="76.2" y="78.3">LED</text>
<text x="17.4" y="86">+3.3V</text>
<text x="58.9" y="88.5">GND</text>
<text x="259.6" y="88.5">GND</text>
<text x="272.3" y="87.2">GND</text>
<text x="21.2" y="95.2" transform="rotate(-90 21.2 95.2)">1k</text>
<text x="88.5" y="90.4">+3.3V</text>
<text x="115.6" y="93.6">U101</text>
<text x="266.7" y="92.3">RJ45</text>
<text x="278.1" y="92.3">J104</text>
<text x="18.6" y="96.5" transform="rotate(-90 18.6 96.5)">R104</text>
<text x="49.3" y="99.9">EN</text>
<text x="92.3" y="101.2" transform="rotate(-90 92.3 101.2)">3V3</text>
<text x="108.5" y="99.9">U0TXD/GPIO43/CLK_OUT1</text>
<text x="115.6" y="96.1">ESP32-S3-MINI-1</text>
<text x="12.5" y="107.5">SW101</text>
<text x="26.7" y="103.7">C101</text>
<text x="49.3" y="105">GPIO15/U0RTS/ADC2_CH4/XTAL_32K_P</text>
<text x="49.3" y="107.5">GPIO16/U0CTS/ADC2_CH5/XTAL_32K_N</text>
<text x="88.6" y="107.5">GPIO20/U1CTS/ADC2_CH9/CLK_OUT1/USB_D+</text>
<text x="108.2" y="102.5">U0RXD/GPIO44/CLK_OUT2</text>
<text x="23.1" y="111.6" transform="rotate(-90 23.1 111.6)">SW_4x3mm</text>
<text x="26.7" y="108.8">100n</text>
<text x="49.3" y="112.6">MTCK/GPIO39/CLK_OUT3/SUBSPICS1</text>
<text x="88.6" y="110.1">GPIO19/U1RTS/ADC2_CH8/CLK_OUT2/USB_D-</text>
<text x="205.3" y="112.6">+3.3V</text>
<text x="211.7" y="112.6">+3.3V</text>
<text x="18.3" y="119">GND</text>
<text x="49.3" y="115.2">MTDO/GPIO40/CLK_OUT2</text>
<text x="49.3" y="117.7">MTDI/GPIO41/CLK_OUT1</text>
<text x="108" y="117.7">GPIO1/TOUCH1/ADC1_CH0</text>
<text x="121.5" y="115.2">GPIO0/BOOT</text>
<text x="49.3" y="120.2">MTMS/GPIO42</text>
<text x="108" y="120.2">GPIO2/TOUCH2/ADC1_CH1</text>
<text x="108" y="125.3">GPIO4/TOUCH4/ADC1_CH3</text>
<text x="108" y="122.8">GPIO3/TOUCH3/ADC1_CH2</text>
<text x="207.9" y="121.9" transform="rotate(-90 207.9 121.9)">R105</text>
<text x="210.4" y="121.2" transform="rotate(-90 210.4 121.2)">4k3</text>
<text x="215.5" y="121.2" transform="rotate(-90 215.5 121.2)">4k3</text>
<text x="218" y="121.9" transform="rotate(-90 218 121.9)">R106</text>
<text x="259.6" y="120.2">GND</text>
<text x="108" y="130.4">GPIO6/TOUCH6/ADC1_CH5</text>
<text x="108" y="127.9">GPIO5/TOUCH5/ADC1_CH4</text>
<text x="228.6" y="128.8">Display</text>
<text x="236.6" y="128.8">&amp;</text>
<text x="239.3" y="128.8">Buttons</text>
<text x="32.6" y="135.5">+3.3V</text>
<text x="96.1" y="135.5">GPIO8/TOUCH8/ADC1_CH7/SUBSPICS1</text>
<text x="108" y="132.9">GPIO7/TOUCH7/ADC1_CH6</text>
<text x="230.1" y="132.9">SCL</text>
<text x="230.1" y="135.5">SDA</text>
<text x="75.8" y="140.6">GPIO10/TOUCH10/ADC1_CH9/FSPICS0/FSPIIO4/SUBSPICS0</text>
<text x="80.7" y="143.1">GPIO11/TOUCH11/ADC2_CH0/FSPID/FSPIIO5/SUBSPID</text>
<text x="89.1" y="138">GPIO9/TOUCH9/ADC1_CH8/FSPIHD/SUBSPIHD</text>
<text x="230.1" y="138">~{OLED_EN}</text>
<text x="230.1" y="140.6">HORN</text>
<text x="36.4" y="145.3" transform="rotate(-90 36.4 145.3)">10k</text>
<text x="39" y="146" transform="rotate(-90 39 146)">R108</text>
<text x="76.1" y="145.6">GPIO12/TOUCH12/ADC2_CH1/FSPICLK/FSPIIO6/SUBSPICLK</text>
<text x="80.5" y="148.2">GPIO13/TOUCH13/ADC2_CH2/FSPIQ/FSPIIO7/SUBSPIQ</text>
<text x="230.1" y="149.5">BTN_3</text>
<text x="230.1" y="146.9">BTN_2</text>
<text x="230.1" y="144.4">BTN_1</text>
<text x="240.3" y="144.4">BTN_1_WKUP</text>
<text x="77.1" y="150.7">GPIO14/TOUCH14/ADC2_CH3/FSPIWP/FSPIDQS/SUBSPIWP</text>
<text x="97.2" y="155.8">GPIO18/U1RXD/ADC2_CH7/CLK_OUT3</text>
<text x="108.2" y="153.3">GPIO17/U1TXD/ADC2_CH6</text>
<text x="230.1" y="154.5">BTN_5</text>
<text x="230.1" y="152">BTN_4</text>
<text x="49.3" y="158.3">GPIO26</text>
<text x="49.3" y="160.9">SPIIO4/GPIO33/FSPIHD/SUBSPIHD</text>
<text x="107.3" y="160.9">GPIO38/FSPIWP/SUBSPIWP</text>
<text x="126.5" y="158.3">GPIO21</text>
<text x="230.1" y="159.6">BTN_7</text>
<text x="230.1" y="157.1">BTN_6</text>
<text x="49.3" y="163.4">SPIIO5/GPIO34/FSPICS0/SUBSPICS0</text>
<text x="49.3" y="166">SPIIO6/GPIO35/FSPID/SUBSPID</text>
<text x="126.5" y="163.4">GPIO45</text>
<text x="126.5" y="166">GPIO46</text>
<text x="230.1" y="162.2">BTN_8</text>
<text x="49.3" y="168.5">SPIIO7/GPIO36/FSPICLK/SUBSPICLK</text>
<text x="49.3" y="171">SPIDQS/GPIO37/FSPIQ/SUBSPIQ</text>
<text x="92.3" y="171.7" transform="rotate(-90 92.3 171.7)">GND</text>
<text x="97.1" y="171">GPIO48/SPICLK_N/SUBSPICLK_N_DIFF</text>
<text x="97.2" y="168.5">GPIO47/SPICLK_P/SUBSPICLK_P_DIFF</text>
<text x="89.4" y="182.5">GND</text>
<text x="135.9" y="191.4">H101</text>
<text x="146.1" y="191.4">H102</text>
<text x="157.5" y="191.4">H103</text>
<text x="167.6" y="191.4">H104</text>
<text x="135.9" y="193.9">M3</text>
<text x="146.1" y="193.9">M3</text>
<text x="157.5" y="193.9">M3</text>
<text x="167.6" y="193.9">M3</text>
</g>
<g font-size="1.8" fill="#989898">
<text x="13.1" y="21.2">JST XH</text>
<text x="15.4" y="18.6">J101</text>
<text x="63.1" y="38.1" transform="rotate(-90 63.1 38.1)">1k</text>
<text x="65.6" y="39.4" transform="rotate(-90 65.6 39.4)">R101</text>
</g>
<g font-size="1.8" fill="#aaa">
<text x="24.1" y="18.8">1</text>
<text x="24.1" y="21.3">2</text>
</g>
<g font-size="1.8" fill="#0f0f0f">
<text x="134.6" y="27.6">PWR_SHDN</text>
<text x="134.6" y="25.1">CHG_STAT</text>
<text x="134.6" y="30.1">BTN_1_WKUP</text>
<text x="134.6" y="32.7">12V_PG</text>
<text x="134.6" y="35.2">VBAT_SENSE</text>
<text x="189.3" y="33.9">UART.TXEN</text>
<text x="134.6" y="37.8">VBAT_SENSE_EN</text>
<text x="191.4" y="39">UART.RX</text>
<text x="191.7" y="41.6">UART.TX</text>
<text x="73.7" y="42.8">USB.D-</text>
<text x="73.7" y="47.9">USB.D+</text>
<text x="190.9" y="46.6">SPI.MISO</text>
<text x="190.9" y="49.2">SPI.MOSI</text>
<text x="191.9" y="51.7">SPI.CLK</text>
<text x="190.1" y="54.3">LORA.NSS</text>
<text x="190.4" y="58.1">LORA.RST</text>
<text x="189" y="60.6">LORA.BUSY</text>
<text x="189.4" y="65.7">LORA.DIO1</text>
<text x="190.7" y="63.2">LORA.IRQ</text>
<text x="53.3" y="68.2">BOOT</text>
<text x="73.3" y="85.6" transform="rotate(-90 73.3 85.6)">LED.OK</text>
<text x="82.2" y="86.7" transform="rotate(-90 82.2 86.7)">LED.ERR</text>
<text x="35.2" y="106.3">LED.ERR</text>
<text x="37.7" y="103.8">HORN</text>
<text x="135.2" y="116.6">5 V_SENSE</text>
<text x="135.2" y="119.1">6 I_SENSE</text>
<text x="135.2" y="121.7">7 BTN_1</text>
<text x="135.2" y="124.2">8 BTN_2</text>
<text x="135.2" y="126.7">9 BTN_3</text>
<text x="216.1" y="131.7">I2C.SCL</text>
<text x="215.1" y="136.8">OLED_EN</text>
<text x="216.1" y="134.3">I2C.SDA</text>
<text x="217.6" y="143.2">BTN_1</text>
<text x="218.1" y="139.4">HORN</text>
<text x="259.1" y="143.2">BTN_1_WKUP</text>
<text x="217.6" y="145.7">BTN_2</text>
<text x="217.6" y="148.2">BTN_3</text>
<text x="217.6" y="153.3">BTN_5</text>
<text x="217.6" y="150.8">BTN_4</text>
<text x="217.6" y="155.9">BTN_6</text>
<text x="37.2" y="159.7">SPI.MOSI 28</text>
<text x="38.5" y="157.1">12V_PG 26</text>
<text x="217.6" y="160.9">BTN_8</text>
<text x="217.6" y="158.4">BTN_7</text>
<text x="35.3" y="164.8">LORA.BUSY31</text>
<text x="37" y="167.3">LORA.IRQ32</text>
<text x="37.2" y="162.2">SPI.MISO 29</text>
<text x="30.5" y="169.8">VBAT_SENSE_EN33</text>
</g>
<g font-size="1.8" fill="#a90000">
<text x="41.9" y="30.2">A4</text>
<text x="41.9" y="35.3">A5</text>
<text x="41.8" y="37.8">B5</text>
<text x="264.1" y="36.6">1</text>
<text x="264.1" y="39.1">2</text>
<text x="41.8" y="45.5">B7</text>
<text x="41.9" y="42.9">A7</text>
<text x="41.8" y="50.5">B6</text>
<text x="41.9" y="48">A6</text>
<text x="41.9" y="58.2">A8</text>
<text x="41.8" y="60.7">B8</text>
<text x="264.7" y="63.2">1</text>
<text x="264.7" y="65.8">2</text>
<text x="22.6" y="67.4" transform="rotate(-90 22.6 67.4)">S1</text>
<text x="30.2" y="67.3" transform="rotate(-90 30.2 67.3)">A1</text>
<text x="264.7" y="68.3">3</text>
<text x="264.7" y="70.9">4</text>
<text x="264.7" y="73.4">5</text>
<text x="264.7" y="75.9">6</text>
<text x="264.7" y="78.5">7</text>
<text x="264.7" y="81">8</text>
<text x="91.2" y="96" transform="rotate(-90 91.2 96)">3</text>
<text x="264.7" y="95">1</text>
<text x="45.7" y="98.8">45</text>
<text x="134.6" y="98.8">39</text>
<text x="134.6" y="101.3">40</text>
<text x="264.7" y="97.5">2</text>
<text x="264.7" y="100.1">3</text>
<text x="45.7" y="103.9">19</text>
<text x="45.7" y="106.4">20</text>
<text x="134.6" y="106.4">24</text>
<text x="264.7" y="102.6">4</text>
<text x="264.7" y="105.2">5</text>
<text x="264.7" y="107.7">6</text>
<text x="45.7" y="111.5">35</text>
<text x="134.6" y="109">23</text>
<text x="264.7" y="110.2">7</text>
<text x="264.7" y="112.8">8</text>
<text x="45.7" y="114">36</text>
<text x="45.7" y="116.6">37</text>
<text x="45.7" y="119.1">38</text>
<text x="135.2" y="114">4</text>
<text x="135.2" y="116.6">5</text>
<text x="135.2" y="119.1">6</text>
<text x="135.2" y="121.7">7</text>
<text x="135.2" y="124.2">8</text>
<text x="134.6" y="131.8">11 BTN_5</text>
<text x="134.6" y="129.3">10</text>
<text x="134.6" y="131.8">11</text>
<text x="135.2" y="126.7">9</text>
<text x="134.6" y="134.4">12</text>
<text x="134.6" y="136.9">13</text>
<text x="134.6" y="139.4">14</text>
<text x="134.6" y="142">15</text>
<text x="134.6" y="144.5">16</text>
<text x="134.6" y="147.1">17</text>
<text x="134.6" y="149.6">18</text>
<text x="134.6" y="152.1">21 PWR_SHDN</text>
<text x="134.6" y="152.1">21</text>
<text x="134.6" y="154.7">22</text>
<text x="45.7" y="157.2">26</text>
<text x="45.7" y="159.8">28</text>
<text x="134.6" y="157.2">25</text>
<text x="134.6" y="159.8">34</text>
<text x="45.7" y="162.3">29</text>
<text x="45.7" y="164.8">31</text>
<text x="45.7" y="167.4">32</text>
<text x="134.6" y="162.3">41 BTN_6</text>
<text x="134.6" y="164.8">44</text>
<text x="134.6" y="167.4">27</text>
<text x="134.6" y="162.3">41</text>
<text x="45.7" y="169.9">33</text>
<text x="134.6" y="169.9">30</text>
<text x="91.2" y="174.7" transform="rotate(-90 91.2 174.7)">1</text>
</g>
<g font-size="1.8" fill="#725600">
<text x="101.6" y="41.7">File:</text>
<text x="106.8" y="41.7">Power_Supply.kicad_sch</text>
<text x="204.5" y="70.9">File:</text>
<text x="209.7" y="70.9">Communication.kicad_sch</text>
<text x="228.6" y="164.9">File:</text>
<text x="233.8" y="164.9">Display.kicad_sch</text>
</g>
<g font-size="1.8" fill="#c20000">
<text x="74.4" y="115.2">Reserved</text>
<text x="75.1" y="117.2">USB</text>
<text x="80.1" y="117.2">BL</text>
<text x="108.3" y="114.9">BL</text>
<text x="111.7" y="114.9">Strap</text>
<text x="117.9" y="114.9">PU GPIO0/BOOT</text>
<text x="95.3" y="122.5">BL</text>
<text x="98.8" y="122.5">Strap</text>
<text x="95.9" y="160.6">USB</text>
<text x="100.9" y="160.6">BL</text>
<text x="104.3" y="160.6">OutGPIO38/FSPIWP/SUBSPIWP</text>
<text x="115.6" y="158.1">USB</text>
<text x="120.6" y="158.1">BL</text>
<text x="124.1" y="158.1">In GPIO21</text>
<text x="113.4" y="163.2">BL</text>
<text x="113.4" y="165.7">BL</text>
<text x="116.9" y="163.2">Strap</text>
<text x="116.9" y="165.7">Strap</text>
<text x="123" y="163.2">PD GPIO45</text>
<text x="123" y="165.7">PD GPIO46</text>
</g>
</svg>
